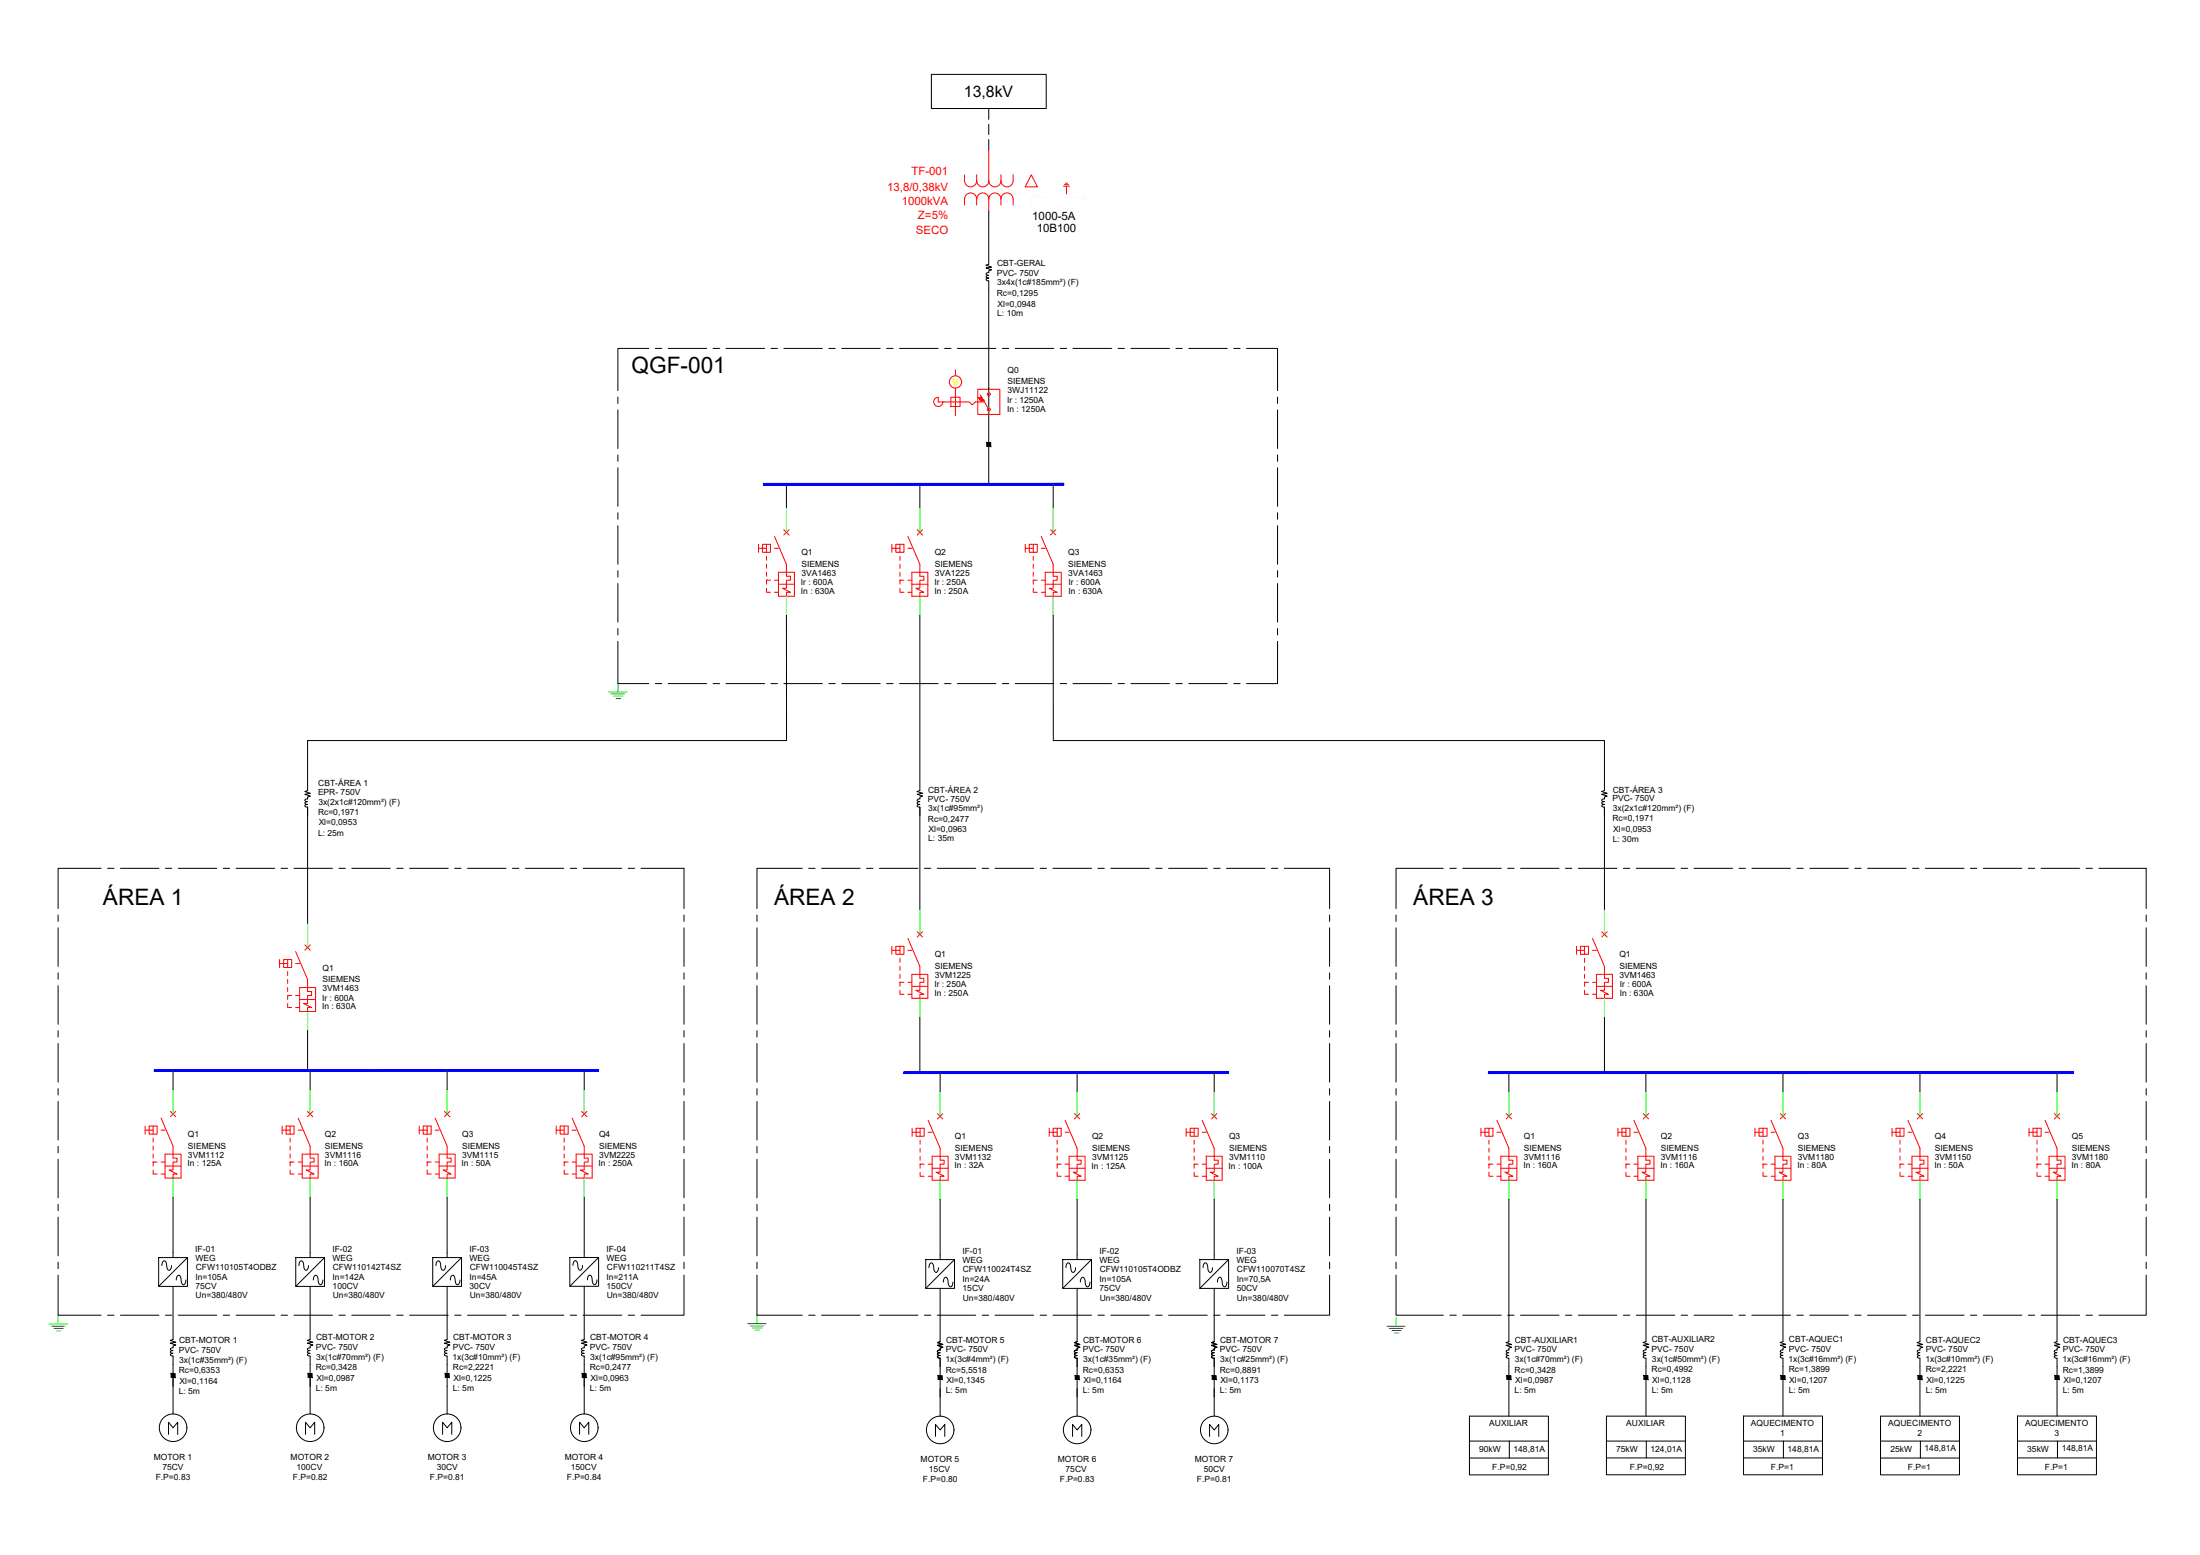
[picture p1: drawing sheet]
<svg xmlns="http://www.w3.org/2000/svg" width="841mm" height="594mm" viewBox="0 0 841 594" stroke-linecap="round" stroke-linejoin="round" font-family="sans-serif">
<!-- layer: Sinal TC 5A -->
<path d="M406.5 71.1h2.3M406.9 70.5h1.6M407.3 70h.8M407.7 71.1v3.5" fill="none" stroke="#f00" stroke-width=".38"/>
<path d="M391.9 73.7l2.3 1.8 2.4-1.8M403 74.3v2.3M403.1 76.6a1.16 1.16 0 0 0 1.1 1.2 1.16 1.16 0 0 0 1.2-1.2M405.4 74.3v2.3M407.7 74.3v2.3a1.16 1.16 0 0 1-1.2 1.2 1.16 1.16 0 0 1-1.1-1.2M413.7 74.3v2.3M413.7 75.5h-19.5v2.9M414.3 74.7v1.6M414.9 75v.9" fill="none" stroke="#fafafa" stroke-width=".38"/>
<path d="M378 41.5v4.1M378 47.5v3.9M378 53.3v4.2" fill="none" stroke="#000" stroke-width=".38"/>
<path d="M378 57.5v11.6M368.7 66.8a4.7 4.7 0 0 0 .6 3.7 2.31 2.31 0 0 0 2.5 .8 2.31 2.31 0 0 0 1.6-2.2M373.4 66.8v2.3M373.4 69.1a2.31 2.31 0 0 0 2.3 2.3 2.31 2.31 0 0 0 2.3-2.3M378 69.1a2.31 2.31 0 0 0 2.3 2.3 2.31 2.31 0 0 0 2.3-2.3M382.6 66.8v2.3M387.3 66.8a4.5 4.5 0 0 1-.5 3.7 2.31 2.31 0 0 1-2.6 .8 2.31 2.31 0 0 1-1.5-2.2M394.2 66.8l2.4 4.6h-4.7z" fill="none" stroke="#f00" stroke-width=".38"/>
<path d="M368.7 76v2.4M368.8 76a2.31 2.31 0 0 1 2.3-2.3 2.31 2.31 0 0 1 2.3 2.3 2.33 2.33 0 0 1 2.3-2.3 2.33 2.33 0 0 1 2.3 2.3 2.31 2.31 0 0 1 2.3-2.3 2.31 2.31 0 0 1 2.3 2.3 2.33 2.33 0 0 1 2.4-2.3 2.33 2.33 0 0 1 2.3 2.3M373.4 76v2.4M378 76v4.7M382.6 76v2.4M387.3 76v2.4" fill="none" stroke="#f00" stroke-width=".38"/>
<!-- layer: 0 -->
<g fill="none" stroke="#000" stroke-width=".38">
<path d="M356.1 28.4h43.9v13.1h-43.9zM378 80.7v20.3l-1.1 .3 2.1 .7-2.1 .4 2.1 .7-1 .3v.8l-1 .3 .1 .4 .7 .3M378 105.2l-1.1 .5 1.1 .5-1.1 .6 1.1 .5v77.8M248.1 133.1h-11.9v16.1M250.5 133.1h2.5M255.4 133.1h14.8M272.6 133.1h2.5M277.5 133.1h14.8M294.8 133.1h2.4M299.7 133.1h14.7M316.9 133.1h2.4M321.8 133.1h14.7"/>
<path d="M338.9 133.1h2.5M343.9 133.1h14.7M361.1 133.1h2.4M366 133.1h14.7M383.2 133.1h2.4M388.1 133.1h14.7M405.3 133.1h2.4M410.2 133.1h14.8M427.4 133.1h2.5M432.3 133.1h14.8M449.5 133.1h2.5M454.4 133.1h14.8"/>
<path d="M471.6 133.1h2.5M476.5 133.1h11.9v16.1M236.2 151.7v2.4M236.2 156.6v14.7M488.4 151.7v2.4M488.4 156.6v14.7M236.2 173.8v2.4M236.2 178.7v14.7M377.3 169.1h1.4v1.5h-1.4zM488.4 173.8v2.4M488.4 178.7v14.7M236.2 195.9v2.5"/>
<path d="M300.6 185.1v9M351.6 185.1v9M402.6 185.1v9M488.4 195.9v2.5M236.2 200.8v14.8M236.2 218v2.5M488.4 200.8v14.8M488.4 218v2.5M236.2 222.9v14.8M300.6 235.1l.1 47.8h-183.1v19.1l-1.1 .4 2.1 .7-2.1 .4 2.1 .6-1 .4v.7l-1 .3 .1 .5 .7 .3M351.6 235.1v66.9l-1 .4 2.1 .7-2.1 .4 2.1 .6-1.1 .4v.7l-.9 .3v.5l.7 .3M402.6 235.1l.1 47.8h210.7v19.1l-1.1 .4 2.1 .7-2.1 .4 2.1 .6-1 .4v.7l-1 .3v.5l.8 .3"/>
<path d="M488.4 222.9v14.8M236.2 245v16.2h11.9M236.2 240.1v2.5M488.4 245v16.2h-11.9M488.4 240.1v2.5M250.5 261.2h2.5M255.4 261.2h14.8M272.6 261.2h2.5M277.5 261.2h14.8M294.8 261.2h2.4M299.7 261.2h14.7M316.9 261.2h2.4"/>
<path d="M321.8 261.2h14.7M338.9 261.2h2.5M343.9 261.2h14.7M361.1 261.2h2.4M366 261.2h14.7M383.2 261.2h2.4M388.1 261.2h14.7M405.3 261.2h2.4M410.2 261.2h14.8M427.4 261.2h2.5M432.3 261.2h14.8M449.5 261.2h2.5"/>
<path d="M454.4 261.2h14.8M471.6 261.2h2.5M117.6 306.3l-.9 .2-.2 .3 .5 .4 .6 .1-.9 .2-.2 .4 .5 .4 .6 .1v44.3M351.6 306.3l-.8 .2-.2 .3 .4 .4 .6 .1-.8 .2-.2 .4 .4 .4 .6 .1v39.3M613.4 306.3l-.9 .2-.2 .3 1.1 .5-.9 .2-.2 .4 1.1 .5v39.3M38.7 331.7h-16.5v15.4M41.1 331.7h2.5M46 331.7h14.8M63.2 331.7h2.5M68.1 331.7h14.8M85.3 331.7h2.5M90.2 331.7h14.8"/>
<path d="M107.5 331.7h2.4M112.4 331.7h14.7M129.6 331.7h2.4M134.5 331.7h14.7M151.7 331.7h2.4M156.6 331.7h14.8M173.8 331.7h2.5M178.7 331.7h14.7M195.9 331.7h2.5M200.8 331.7h14.7M218 331.7h2.5M222.9 331.7h14.8"/>
<path d="M240.1 331.7h2.5M245.1 331.7h16.4v15.4M306.7 331.7h-17.3v15.4M309.1 331.7h2.5M314.1 331.7h14.7M331.2 331.7h2.5M336.2 331.7h14.7M353.4 331.7h2.4M358.3 331.7h14.7M375.5 331.7h2.4M380.4 331.7h14.7M397.6 331.7h2.5"/>
<path d="M402.5 331.7h14.8M419.7 331.7h2.5M424.6 331.7h14.8M441.8 331.7h2.5M446.7 331.7h14.8M464 331.7h2.4M468.9 331.7h14.7M486.1 331.7h2.4M491 331.7h17.3v15.4M551.8 331.7h-18.1v15.4M554.3 331.7h2.4M559.2 331.7h14.7"/>
<path d="M576.4 331.7h2.4M581.3 331.7h14.7M598.5 331.7h2.4M603.4 331.7h14.7M620.6 331.7h2.4M625.5 331.7h14.7M642.7 331.7h2.4M647.6 331.7h14.7M664.8 331.7h2.4M669.7 331.7h14.8M686.9 331.7h2.5M691.8 331.7h14.8"/>
<path d="M709 331.7h2.5M713.9 331.7h14.8M731.1 331.7h2.5M736 331.7h14.8M753.3 331.7h2.4M758.2 331.7h14.7M775.4 331.7h2.4M780.3 331.7h14.7M797.5 331.7h2.4M802.4 331.7h18v15.4M22.2 349.6v2.4M22.2 354.5v14.7"/>
<path d="M261.5 349.6v2.4M261.5 354.5v14.7M289.4 349.6v2.4M289.4 354.5v14.7M508.3 349.6v2.4M508.3 354.5v14.7M533.7 349.6v2.4M533.7 354.5v14.7M820.4 349.6v2.4M820.4 354.5v14.7M22.2 371.7v2.4M22.2 376.6v14.7"/>
<path d="M261.5 371.7v2.4M261.5 376.6v14.7M289.4 371.7v2.4M289.4 376.6v14.7M508.3 371.7v2.4M508.3 376.6v14.7M533.7 371.7v2.4M533.7 376.6v14.7M820.4 371.7v2.4M820.4 376.6v14.7M22.2 393.8v2.4M22.2 398.7v14.7"/>
<path d="M117.6 393.7v15.3M261.5 393.8v2.4M261.5 398.7v14.7M289.4 393.8v2.4M289.4 398.7v14.7M351.6 388.7v21.1M508.3 393.8v2.4M508.3 398.7v14.7M533.7 393.8v2.4M533.7 398.7v14.7M613.4 388.7v21.1M820.4 393.8v2.4"/>
<path d="M820.4 398.7v14.7M22.2 415.9v2.5M66.2 409v7.3M118.6 409v7.3M170.9 409v7.3M223.3 409v7.3M261.5 415.9v2.5M289.4 415.9v2.5M359.4 409.8v7.4M411.8 409.8v7.4M464.2 409.8v7.4M508.3 415.9v2.5"/>
<path d="M533.7 415.9v2.5M576.8 409.8v7.4M629.2 409.8v7.4M681.6 409.8v7.4M734 409.8v7.4M786.4 409.8v7.4M820.4 415.9v2.5M22.2 420.8v14.7M22.2 438v2.5M261.5 420.8v14.7M261.5 438v2.5M289.4 420.8v14.7"/>
<path d="M289.4 438v2.5M508.3 420.8v14.7M508.3 438v2.5M533.7 420.8v14.7M533.7 438v2.5M820.4 420.8v14.7M820.4 438v2.5M22.2 442.9v14.7M66.2 457.4v23.1M118.6 457.4v23.1M170.9 457.4v23.1M223.3 457.4v23"/>
<path d="M261.5 442.9v14.7M289.4 442.9v14.7M359.4 458.2v23M411.8 458.2v23M464.2 458.2v23M508.3 442.9v14.7M533.7 442.9v14.7M576.8 458.2v54.4l-1 .3 2.1 .7-2.1 .4 2.1 .7-1.1 .3v.8l-1 .3 .1 .4 .8 .3M629.2 458.2v54.3l-1 .4 2.1 .7-2.1 .3 2.1 .8-1.1 .3v.7l-1 .4 .1 .4 .7 .3M681.6 458.1v54.4l-1.1 .4 2.2 .7-2.2 .3 2.2 .8-1.1 .3v.7l-1 .3 .1 .5 .7 .2M734 458.2v54.4l-1.1 .3 2.1 .7-2.1 .4 2.1 .7-1 .3v.8l-1 .3 .1 .4 .7 .3M786.4 458.2v54.4l-1.1 .3 2.1 .7-2.1 .4 2.1 .7-1 .3v.8l-1 .3v.4l.8 .3"/>
<path d="M820.4 442.9v14.7M22.2 460.1v2.4M22.2 465v14.8M261.5 460.1v2.4M261.5 465v14.8M289.4 460.1v2.4M289.4 465v14.8M508.3 460.1v2.4M508.3 465v14.8M533.7 460.1v2.4M533.7 465v14.8M820.4 460.1v2.4"/>
<path d="M820.4 465v14.8M22.2 487.1v15.4h16.5M22.2 482.2v2.5M60.6 480.5h11.1v11h-11.1zM61.9 483.5l.1-1.1a.77 .77 0 0 1 1.1-.6l.4 .6 .6 2.6a.62 .62 0 0 0 .5 .3 .62 .62 0 0 0 .6-.3l.4-1.5M66.2 491.5v20.2l-1.1 .4 2.1 .7-2.1 .3 2.1 .8-1 .3v.7l-1.1 .5 .1 .3 .8 .3M67.4 489l.4-1.5a.62 .62 0 0 1 .5-.3 .62 .62 0 0 1 .6 .3l.3 1a2.2 2.2 0 0 0 .9 2.4l.8-.8 .2-1.1M71.7 480.5l-11.1 11M113.1 480.5h11v11h-11zM114.3 483.5l.2-1.1a.74 .74 0 0 1 1-.6 3.2 3.2 0 0 1 .8 2.8l.4 .6h.6l.5-.6 .1-1.1M118.6 491.5v20.2l-1.1 .4 2.1 .7-2.1 .3 2.1 .8-1 .3v.7l-1.1 .5 .3 .4 .5 .2M119.8 489l.4-1.5 .8-.2a3.4 3.4 0 0 1 .8 2.8l.4 .6h.6l.5-.6 .1-1.1"/>
<path d="M124.1 480.5l-11 11M165.4 480.5h11v11h-11zM166.7 483.5l.3-1.5 .8-.2a2.46 2.46 0 0 1 .7 2.3l.4 .9a.62 .62 0 0 0 .5 .3 .62 .62 0 0 0 .6-.3l.3-1.5M170.9 491.5v20.2l-1 .4 2.1 .7-2.1 .3 2.1 .8-1.1 .3v.7l-1 .5 .1 .3 .8 .3M172.2 489l.3-1.5a.62 .62 0 0 1 .6-.3 .62 .62 0 0 1 .5 .3l.5 2.1a.93 .93 0 0 0 .8 1.3 .93 .93 0 0 0 .9-1.3v-.6M176.4 480.5l-11 11M217.8 480.4h11v11h-11zM219 483.5l.4-1.5a.62 .62 0 0 1 .5-.4 .62 .62 0 0 1 .6 .4l.3 .9a2.08 2.08 0 0 0 1 2.4l.7-.7 .2-1.1M223.3 491.4v20.3M224.6 489l.3-1.5 .8-.3a3.4 3.4 0 0 1 .9 2.9l.4 .6h.6l.4-.6 .2-1.1M228.8 480.4l-11 11M261.5 487.1v15.4h-16.4"/>
<path d="M261.5 482.2v2.5M289.4 487.1v15.4h17.3M289.4 482.2v2.5M353.9 481.2h11v11h-11zM355.1 484.3l.4-1.5 .8-.3a3.4 3.4 0 0 1 .8 2.9l.5 .6h.5l.5-.6 .2-1.1M359.4 492.2v20.4l-1.1 .3 2.2 .7-2.2 .4 2.2 .7-1.1 .3v.8l-1 .3 .1 .4 .7 .3M360.6 489.8l.1-.6a.93 .93 0 0 1 .8-1.3 .93 .93 0 0 1 .9 1.3 2.13 2.13 0 0 0 1 2.4l.5-.3 .4-1.5M364.9 481.2l-11 11M406.3 481.2h11v11h-11zM407.5 484.3l.4-1.5 .8-.3 .4 .7 .6 2.6a.62 .62 0 0 0 .5 .3 .62 .62 0 0 0 .6-.3l.4-1.5M411.8 492.2v20.4l-1.1 .3 2.1 .7-2.1 .4 2.1 .7-1 .3v.8l-1 .3v.4l.8 .3M413 489.8l.2-1.1 .4-.7h.6l.6 1.2a2.2 2.2 0 0 0 .9 2.4l.6-.3 .4-1.5"/>
<path d="M417.3 481.2l-11 11M458.7 481.2h11v11h-11zM459.9 484.3l.3-1.5a.62 .62 0 0 1 .6-.4 .62 .62 0 0 1 .5 .4l.4 .9a2.13 2.13 0 0 0 .9 2.4l.8-.7 .1-1.1M464.2 492.2v20.4l-1.1 .3 2.1 .7-2.1 .4 2.1 .7-1 .3v.8l-1 .3v.4l.8 .3M465.4 489.8v-.6a.93 .93 0 0 1 .9-1.3 .93 .93 0 0 1 .9 1.3 2.13 2.13 0 0 0 1 2.4l.7-.7 .1-1.1M469.7 481.2l-11 11M508.3 487.1v15.4h-17.3M508.3 482.2v2.5M533.7 487.1v15.4h18.1M533.7 482.2v2.5M820.4 487.1v15.4h-18M820.4 482.2v2.5"/>
<path d="M41.1 502.5h2.5M46 502.5h14.8M63.2 502.5h2.5M66.2 516l-.9 .2-.2 .3 1.1 .5-.9 .2-.2 .4 1.1 .5v22.1M68.1 502.5h14.8M85.3 502.5h2.5M90.2 502.5h14.8M107.5 502.5h2.4M112.4 502.5h14.7M118.6 516l-.7 .1-.4 .4 .4 .4 .7 .1-.7 .1-.4 .5 .4 .4 .7 .1v22.1M129.6 502.5h2.4M134.5 502.5h14.7"/>
<path d="M151.7 502.5h2.4M156.6 502.5h14.8M170.9 516l-.8 .2-.2 .3 1 .5-.8 .2-.2 .4 1 .5v22.1M173.8 502.5h2.5M178.7 502.5h14.7M195.9 502.5h2.5M200.8 502.5h14.7M218 502.5h2.5M222.9 502.5h14.8M223.3 511.7l-1 .4 2.1 .7-2.1 .3 2.1 .8-1.1 .3v.7l-1 .4 .1 .4 .7 .3M223.3 516l-.9 .2-.1 .3 .4 .4 .6 .1-.9 .2-.1 .4 .4 .4 .6 .1v22.1M240.1 502.5h2.5"/>
<path d="M309.1 502.5h2.5M314.1 502.5h14.7M331.2 502.5h2.5M336.2 502.5h14.7M353.4 502.5h2.4M358.3 502.5h14.7M359.4 516.8l-.6 .1-.5 .4 1.1 .6-.6 .1-.5 .4 .5 .4 .6 .1v22.1M375.5 502.5h2.4M380.4 502.5h14.7M397.6 502.5h2.5M402.5 502.5h14.8M411.8 516.8l-1.1 .5 1.1 .6-1.1 .5 1.1 .5v22.1"/>
<path d="M419.7 502.5h2.5M424.6 502.5h14.8M441.8 502.5h2.5M446.7 502.5h14.8M464 502.5h2.4M464.2 516.8l-.7 .1-.4 .4 1.1 .6-.7 .1-.4 .4 .4 .4 .7 .1v22.1M468.9 502.5h14.7M486.1 502.5h2.4M554.3 502.5h2.4M559.2 502.5h14.7M576.4 502.5h2.4M576.8 516.8l-.6 .1-.4 .4 1 .6-.6 .1-.4 .4 .4 .4 .6 .1v22.1"/>
<path d="M581.3 502.5h14.7M598.5 502.5h2.4M603.4 502.5h14.7M620.6 502.5h2.4M625.5 502.5h14.7M629.2 516.8l-.9 .2-.1 .3 .4 .5h.6l-.9 .2-.1 .4 .4 .4 .6 .1v22.1M642.7 502.5h2.4M647.6 502.5h14.7M664.8 502.5h2.4M669.7 502.5h14.8M681.6 516.8l-.6 .1-.5 .4 1.1 .5-.6 .1-.5 .4 1.1 .6v22.1M686.9 502.5h2.5"/>
<path d="M691.8 502.5h14.8M709 502.5h2.5M713.9 502.5h14.8M731.1 502.5h2.5M734 516.8l-1.1 .5 1.1 .6-1.1 .5 1.1 .5v22.1M736 502.5h14.8M753.3 502.5h2.4M758.2 502.5h14.7M775.4 502.5h2.4M780.3 502.5h14.7M786.4 516.8l-.7 .1-.4 .4 1.1 .6-.7 .1-.4 .4 .4 .4 .7 .1v22.1M797.5 502.5h2.4"/>
<path d="M65.5 524.8h1.4v1.4h-1.4zM117.8 524.8h1.4v1.4h-1.4zM170.3 524.8h1.3v1.4h-1.3zM222.6 524.8h1.4v1.4h-1.4zM358.7 525.6h1.4v1.4h-1.4zM411.1 525.6h1.4v1.4h-1.4zM463.5 525.6h1.3v1.4h-1.3zM576.1 525.6h1.4v1.4h-1.4zM628.5 525.6h1.4v1.4h-1.4zM680.9 525.6h1.4v1.4h-1.4zM733.3 525.6h1.4v1.4h-1.4zM785.7 525.6h1.4v1.4h-1.4z"/>
<path d="M64.4 548v-4.6l1.8 2.1 1.7-2.1v4.6M116.8 548v-4.6l1.8 2.1 1.7-2.1v4.6M169.2 548v-4.6l1.7 2.1 1.8-2.1v4.6M221.6 548v-4.6l1.7 2.1 1.8-2.1v4.6M357.6 548.8v-4.6l1.8 2.1 1.8-2.1v4.6M410 548.8v-4.6l1.8 2.1 1.7-2.1v4.6M462.4 548.8v-4.6l1.8 2.1 1.7-2.1v4.6M561.7 541h30.2v22.5h-30.2zM561.7 550.6h30.2M561.7 557h30.2M577 550.6v6.4M614.1 541h30.2v22.4h-30.2z"/>
<path d="M614.1 550.6h30.2M614.1 557h30.2M629.4 550.6v6.4M666.5 541h30.2v22.4h-30.2zM666.5 550.6h30.2M666.5 557h30.2M681.8 550.6v6.4M718.9 541h30.2v22.5h-30.2zM718.9 550.6h30.2M718.9 557h30.2M734.1 550.6v6.4M771.3 541h30.1v22.4h-30.1z"/>
<path d="M771.3 550.6h30.1M771.3 557h30.1M786.5 550.6v6.4"/>
<circle cx="66.2" cy="545.5" r="5.3"/>
<circle cx="118.6" cy="545.5" r="5.3"/>
<circle cx="170.9" cy="545.5" r="5.3"/>
<circle cx="223.4" cy="545.5" r="5.3"/>
<circle cx="359.4" cy="546.3" r="5.3"/>
<circle cx="411.8" cy="546.3" r="5.3"/>
<circle cx="464.2" cy="546.3" r="5.3"/>
</g>
<g fill="#000" stroke="#000" stroke-width=".38">
<path d="M377.3 169.1l1.4 1.5v-1.5zM377.3 169.1l1.4 1.5h-1.4z"/>
<path d="M65.5 524.8l1.4 1.4v-1.4zM65.5 524.8l1.4 1.4h-1.4z"/>
<path d="M117.8 524.8l1.4 1.4v-1.4zM117.8 524.8l1.4 1.4h-1.4z"/>
<path d="M170.3 524.8l1.3 1.4v-1.4zM170.3 524.8l1.3 1.4h-1.3z"/>
<path d="M222.6 524.8l1.4 1.4v-1.4zM222.6 524.8l1.4 1.4h-1.4z"/>
<path d="M358.7 525.6l1.4 1.4v-1.4zM358.7 525.6l1.4 1.4h-1.4z"/>
<path d="M411.1 525.6l1.4 1.4v-1.4zM411.1 525.6l1.4 1.4h-1.4z"/>
<path d="M463.5 525.6l1.3 1.4v-1.4zM463.5 525.6l1.3 1.4h-1.3z"/>
<path d="M576.1 525.6l1.4 1.4v-1.4zM576.1 525.6l1.4 1.4h-1.4z"/>
<path d="M628.5 525.6l1.4 1.4v-1.4zM628.5 525.6l1.4 1.4h-1.4z"/>
<path d="M680.9 525.6l1.4 1.4v-1.4zM680.9 525.6l1.4 1.4h-1.4z"/>
<path d="M733.3 525.6l1.4 1.4v-1.4zM733.3 525.6l1.4 1.4h-1.4z"/>
<path d="M785.7 525.6l1.4 1.4v-1.4zM785.7 525.6l1.4 1.4h-1.4z"/>
</g>
<g fill="none" stroke="#f00" stroke-width=".38">
<path d="M357.5 152.3l1.2-.5v1.8h1.8a1.76 1.76 0 0 1-2.5 1.6 1.76 1.76 0 0 1-.5-2.9zM360.5 153.6h10l1.2 1.1 1.2-1.1h3.4M363.5 151.8h3.5v3.5h-3.5zM365.2 141.3v2.3M365.2 148.3v10.5M373.8 148.7h8.4v9.6h-8.4zM374.8 150.9l2.9 5.1M290 209.5h3M290 208v3M291.5 208h3v3h-3zM293 208v3M293 212.5v1.6"/>
<path d="M293 215.6v1.5M293 218.6v1.5M296.1 204.9l4.5 10.7v4.5h1.6v1.6h-1.6v3.1h-1.5l3.1 1.5h-1.6v1.5M296.1 209.5h1.5M297.6 218.6h6.1v9.2h-6.1zM299.6 202.4l2.1 2M301.7 202.4l-2.1 2M340.9 209.5h3.1M340.9 208v3M342.5 208h3.1v3h-3.1zM344 208v3M344 212.5v1.6"/>
<path d="M344 215.6v1.5M344 218.6v1.5M347.1 204.9l4.5 10.7v4.5h1.6v1.6h-1.6v3.1h-1.5l3.1 1.5h-1.6v1.5M347.1 209.5h1.5M348.6 218.6h6.1v9.2h-6.1zM350.6 202.4l2.1 2M352.7 202.4l-2.1 2M392 209.5h3M392 208v3M393.5 208h3v3h-3zM395 208v3M395 212.5v1.6"/>
<path d="M395 215.6v1.5M395 218.6v1.5M398 204.9l4.6 10.7v4.5h1.5v1.6h-1.5v3.1h-1.5l3 1.5h-1.5v1.5M398 209.5h1.6M399.6 218.6h6.1v9.2h-6.1zM401.6 202.4l2 2M403.6 202.4l-2 2M293 224.8v1.5h1.5M293 221.7h.1M293 221.7v1.5M293 221.7h1.5M296.1 226.3h1.5"/>
<path d="M296.1 221.7h1.5M297.6 223.2h6.1M344 224.8v1.5h1.6M344 221.7h.1M344 221.7h1.6M344 221.7v1.5M347.1 226.3h1.5M347.1 221.7h1.5M348.6 223.2h6.1M395 224.8v1.5h1.5M395 221.7h.1M395 221.7h1.5"/>
<path d="M395 221.7v1.5M398 226.3h1.6M398 221.7h1.6M399.6 223.2h6.1M347.1 358.5l4.5 10.7v4.6h1.6v1.5h-1.6v3h-1.5l3.1 1.6h-1.6v1.5M350.6 356l2.1 2M352.7 356l-2.1 2M608.8 358.5l4.6 10.7v4.6h1.5v1.5h-1.5v3h-1.6l3.1 1.6h-1.5v1.5M612.3 356l2.1 2M614.4 356l-2.1 2M106.9 368.1h3.1M106.9 366.6v3"/>
<path d="M108.4 366.6h3.1v3h-3.1zM110 366.6v3M110 371.2v1.5M110 374.2v1.5M110 377.3v1.5M113 363.5l4.6 10.7v4.6h1.5v1.5h-1.5v3.1h-1.5l3 1.5h-1.5v1.5M113 368.1h1.5M114.5 377.3h6.1v9.1h-6.1zM116.6 361l2 2M118.6 361l-2 2M340.9 361.5v3.1M340.9 363.1h3.1"/>
<path d="M342.5 361.5h3.1v3.1h-3.1zM344 378.3v1.6h1.6M344 375.3h.1M344 361.5v3.1M344 366.1v1.6M344 369.2v1.5M344 372.3v1.5M344 375.3v1.5M344 375.3h1.6M347.1 379.9h1.5M347.1 375.3h1.5M347.1 363.1h1.5"/>
<path d="M348.6 372.3h6.1v9.1h-6.1zM348.6 376.8h6.1M602.7 363.1h3M602.7 361.5v3.1M604.2 361.5h3.1v3.1h-3.1zM605.7 378.3v1.6h1.6M605.7 375.3h.1M605.7 375.3h1.6M605.7 361.5v3.1M605.7 366.1v1.6M605.7 369.2v1.5M605.7 372.3v1.5"/>
<path d="M605.7 375.3v1.5M608.8 379.9h1.5M608.8 375.3h1.5M608.8 363.1h1.5M610.3 372.3h6.1v9.1h-6.1zM610.3 376.8h6.1M110 383.4v1.5h1.5M110 380.3h.1M110 380.3v1.6M110 380.3h1.5M113 384.9h1.5M113 380.3h1.5"/>
<path d="M114.5 381.9h6.1M55.5 431.8h3M55.5 430.2v3.1M57 430.2h3.1v3.1h-3.1zM58.5 430.2v3.1M58.5 434.8v1.5M58.5 437.9v1.5M61.6 427.2l4.6 10.7v4.5h1.5v1.6h-1.5v3h-1.6l3.1 1.5h-1.5v1.6M61.6 431.8h1.5M65.1 424.6l2.1 2M67.2 424.6l-2.1 2M107.9 431.8h3"/>
<path d="M107.9 430.2v3.1M109.4 430.2h3v3.1h-3zM110.9 430.2v3.1M110.9 434.8v1.5M110.9 437.9v1.5M114 427.2l4.6 10.7v4.5h1.5v1.6h-1.5v3h-1.6l3.1 1.5h-1.5v1.6M114 431.8h1.5M117.5 424.6l2.1 2M119.6 424.6l-2.1 2M160.3 431.8h3M160.3 430.2v3.1M161.8 430.2h3v3.1h-3z"/>
<path d="M163.3 430.2v3.1M163.3 434.8v1.5M163.3 437.9v1.5M166.4 427.2l4.5 10.7v4.5h1.6v1.6h-1.6v3h-1.5l3.1 1.5h-1.6v1.6M166.4 431.8h1.5M169.9 424.6l2 2M171.9 424.6l-2 2M212.6 431.8h3.1M212.6 430.2v3.1M214.2 430.2h3v3.1h-3zM215.7 430.2v3.1M215.7 434.8v1.5"/>
<path d="M215.7 437.9v1.5M218.7 427.2l4.6 10.7v4.5h1.6v1.6h-1.6v3h-1.5l3.1 1.5h-1.6v1.6M218.7 431.8h1.5M222.3 424.6l2.1 2M224.4 424.6l-2.1 2M348.7 431.1v3M348.7 432.6h3M350.2 431.1h3.1v3h-3.1zM351.7 431.1v3M351.7 435.6v1.5M351.7 438.7v1.5M354.8 428l4.6 10.7v4.5h1.5v1.6h-1.5v3.1h-1.5l3 1.5h-1.5v1.5"/>
<path d="M354.8 432.6h1.5M358.4 425.5l2 2M360.4 425.5l-2 2M401.1 432.6h3M401.1 431.1v3M402.6 431.1h3.1v3h-3.1zM404.1 431.1v3M404.1 435.6v1.5M404.1 438.7v1.5M407.2 428l4.6 10.7v4.5h1.5v1.6h-1.5v3.1h-1.6l3.1 1.5h-1.5v1.5M407.2 432.6h1.5M410.7 425.5l2.1 2"/>
<path d="M412.8 425.5l-2.1 2M453.5 432.6h3M453.5 431.1v3M455 431.1h3v3h-3zM456.5 431.1v3M456.5 435.6v1.5M456.5 438.7v1.5M459.6 428l4.6 10.7v4.5h1.5v1.6h-1.5v3.1h-1.6l3.1 1.5h-1.5v1.5M459.6 432.6h1.5M463.2 425.5l2 2M465.2 425.5l-2 2M566.2 432.6h3"/>
<path d="M566.2 431.1v3M567.7 431.1h3v3h-3zM569.2 431.1v3M569.2 435.6v1.5M569.2 438.7v1.5M572.2 428l4.6 10.7v4.5h1.5v1.6h-1.5v3.1h-1.5l3 1.5h-1.5v1.5M572.2 432.6h1.6M575.8 425.5l2 2M577.8 425.5l-2 2M618.5 432.6h3.1M618.5 431.1v3M620 431.1h3.1v3h-3.1z"/>
<path d="M621.6 431.1v3M621.6 435.6v1.5M621.6 438.7v1.5M624.6 428l4.6 10.7v4.5h1.6v1.6h-1.6v3.1h-1.5l3.1 1.5h-1.6v1.5M624.6 432.6h1.5M628.2 425.5l2 2M630.2 425.5l-2 2M670.9 432.6h3.1M670.9 431.1v3M672.5 431.1h3v3h-3zM674 431.1v3M674 435.6v1.5"/>
<path d="M674 438.7v1.5M677 428l4.6 10.7v4.5h1.5v1.6h-1.5v3.1h-1.5l3 1.5h-1.5v1.5M677 432.6h1.5M680.6 425.5l2 2M682.6 425.5l-2 2M723.3 432.6h3M723.3 431.1v3M724.8 431.1h3.1v3h-3.1zM726.3 431.1v3M726.3 435.6v1.5M726.3 438.7v1.5M729.4 428l4.6 10.7v4.5h1.5v1.6h-1.5v3.1h-1.6l3.1 1.5h-1.5v1.5"/>
<path d="M729.4 432.6h1.5M732.9 425.5l2.1 2M735 425.5l-2.1 2M775.7 432.6h3M775.7 431.1v3M777.2 431.1h3.1v3h-3.1zM778.7 431.1v3M778.7 435.6v1.5M778.7 438.7v1.5M781.8 428l4.6 10.7v4.5h1.5v1.6h-1.5v3.1h-1.6l3.1 1.5h-1.5v1.5M781.8 432.6h1.5M785.4 425.5l2 2"/>
<path d="M787.4 425.5l-2 2M58.5 447v1.5h1.6M58.5 444h.1M58.5 440.9v1.5M58.5 444v1.5M58.5 444h1.6M61.6 448.5h1.5M61.6 444h1.5M63.1 440.9h6.1v9.2h-6.1zM63.1 445.5h6.1M110.9 447v1.5h1.5M110.9 444h.1"/>
<path d="M110.9 444h1.5M110.9 440.9v1.5M110.9 444v1.5M114 448.5h1.5M114 444h1.5M115.5 440.9h6.1v9.2h-6.1zM115.5 445.5h6.1M163.3 447v1.5h1.5M163.3 444h.1M163.3 444h1.5M163.3 440.9v1.5M163.3 444v1.5"/>
<path d="M166.4 448.5h1.5M166.4 444h1.5M167.9 440.9h6.1v9.2h-6.1zM167.9 445.5h6.1M215.7 447v1.5h1.5M215.7 444h.1M215.7 444h1.5M215.7 440.9v1.5M215.7 444v1.5M218.7 448.5h1.5M218.7 444h1.5M220.2 440.9h6.2v9.2h-6.2z"/>
<path d="M220.2 445.5h6.2M351.7 447.9v1.5h1.6M351.7 444.8h.1M351.7 441.7v1.5M351.7 444.8v1.5M351.7 444.8h1.6M354.8 449.4h1.5M354.8 444.8h1.5M356.3 441.7h6.1v9.2h-6.1zM356.3 446.3h6.1M404.1 447.9v1.5h1.6M404.1 444.8h.1"/>
<path d="M404.1 444.8h1.6M404.1 441.7v1.5M404.1 444.8v1.5M407.2 449.4h1.5M407.2 444.8h1.5M408.7 441.7h6.1v9.2h-6.1zM408.7 446.3h6.1M456.5 447.9v1.5h1.5M456.5 444.8h.1M456.5 444.8h1.5M456.5 441.7v1.5M456.5 444.8v1.5"/>
<path d="M459.6 449.4h1.5M459.6 444.8h1.5M461.1 441.7h6.1v9.2h-6.1zM461.1 446.3h6.1M569.2 447.9v1.5h1.5M569.2 444.8h.1M569.2 444.8h1.5M569.2 441.7v1.5M569.2 444.8v1.5M572.2 449.4h1.6M572.2 444.8h1.6M573.8 441.7h6.1v9.2h-6.1z"/>
<path d="M573.8 446.3h6.1M621.6 447.9v1.5h1.5M621.6 444.8h.1M621.6 444.8h1.5M621.6 441.7v1.5M621.6 444.8v1.5M624.6 449.4h1.5M624.6 444.8h1.5M626.1 441.7h6.2v9.2h-6.2zM626.1 446.3h6.2M674 447.9v1.5h1.5M674 444.8h.1"/>
<path d="M674 444.8h1.5M674 441.7v1.5M674 444.8v1.5M677 449.4h1.5M677 444.8h1.5M678.5 441.7h6.1v9.2h-6.1zM678.5 446.3h6.1M726.3 447.9v1.5h1.6M726.3 444.8h.1M726.3 444.8h1.6M726.3 441.7v1.5M726.3 444.8v1.5"/>
<path d="M729.4 449.4h1.5M729.4 444.8h1.5M730.9 441.7h6.1v9.2h-6.1zM730.9 446.3h6.1M778.7 447.9v1.5h1.6M778.7 444.8h.1M778.7 444.8h1.6M778.7 441.7v1.5M778.7 444.8v1.5M781.8 449.4h1.5M781.8 444.8h1.5M783.3 441.7h6.1v9.2h-6.1z"/>
<path d="M783.3 446.3h6.1"/>
<circle cx="365.3" cy="145.9" r="2.35"/>
<circle cx="378" cy="156.5" r=".57"/>
<circle cx="378" cy="150.6" r=".57"/>
</g>
<g fill="#f00" stroke="#f00" stroke-width=".38">
<path d="M374.3 152.1l.8-.5 .4 .5z"/>
<path d="M374.3 152.1h1.2l.4 .8z"/>
<path d="M374.3 152.1l.4 .8h1.2zM374.7 152.9h1.2l-.8 .5z"/>
</g>
<!-- layer: FORMATO -->
<path d="M364.5 147.1v-2.3l.7 2.3 .8-2.3v2.3" fill="none" stroke="#ff0" stroke-width=".38"/>
<!-- layer: 0 -->
<g fill="#00f" stroke="#00f" stroke-width=".38">
<path d="M291.9 184.7v.7l114.8-.7zM291.9 185.4l114.8-.7v.7z"/>
<path d="M345.5 409.4v.7l124-.7zM345.5 410.1l124-.7v.7z"/>
<path d="M59 408.6v.7l169.8-.7zM59 409.3l169.8-.7v.7z"/>
<path d="M569 409.4v.7l223.6-.7zM569 410.1l223.6-.7v.7z"/>
</g>
<!-- layer: Wire -->
<g fill="none" stroke="#0f0" stroke-width=".38">
<path d="M300.6 194.1v9.3M351.6 194.1v9.3M402.6 194.1v9.3M300.6 227.8v7.3M351.6 227.8v7.3M402.6 227.8v7.3M117.6 352.7v9.3M351.6 347.7v9.3M613.4 347.7v9.3M117.6 386.4v7.3M351.6 381.4v7.3M613.4 381.4v7.3"/>
<path d="M66.2 416.3v9.3M118.6 416.3v9.3M170.9 416.3v9.3M223.3 416.3v9.3M359.4 417.2v9.3M411.8 417.2v9.3M464.2 417.2v9.3M576.8 417.2v9.3M629.2 417.2v9.3M681.6 417.2v9.3M734 417.2v9.3M786.4 417.2v9.3"/>
<path d="M66.2 450.1v7.3M118.6 450.1v7.3M170.9 450.1v7.3M223.3 450.1v7.3M359.4 450.9v7.3M411.8 450.9v7.3M464.2 450.9v7.3M576.8 450.9v7.3M629.2 450.9v7.3M681.6 450.9v7.3M734 450.9v7.3M786.4 450.9v7.3"/>
</g>
<!-- layer: 0 -->
<g fill="none" stroke="#00b800" stroke-width=".38">
<path d="M232.8 264.4h6.9M233.6 265.2h5.2M234.7 266h3.4M235.5 266.9h1.8M236.2 261.2v3.2M18.8 505.9h6.9M19.6 506.7h5.2M20.7 507.5h3.4M21.5 508.4h1.8M22.2 502.6v3.3M285.9 505.7h6.9M286.8 506.5h5.2"/>
<path d="M287.8 507.3h3.5M288.7 508.2h1.7M289.4 502.5v3.2M530.3 506.7h6.9M531.1 507.5h5.2M532.2 508.3h3.4M533 509.2h1.7M533.7 503.5v3.2"/>
</g>
<g font-size="8.6">
<text x="241.5" y="142.6">QGF-001</text>
<text x="39.4" y="345.6">ÁREA 1</text>
<text x="295.9" y="345.6">ÁREA 2</text>
<text x="540.3" y="345.6">ÁREA 3</text>
</g>
<text font-size="6" x="368.5" y="37.1">13,8kV</text>
<g font-size="4.4" fill="#f00">
<text x="348.4" y="67">TF-001</text>
<text x="339.1" y="73">13,8/0,38kV</text>
<text x="344.7" y="78.4">1000kVA</text>
<text x="350.9" y="83.8">Z=5%</text>
<text x="350.1" y="89.2">SECO</text>
</g>
<g font-size="4.4">
<text x="394.6" y="84">1000-5A</text>
<text x="396.3" y="88.7">10B100</text>
</g>
<g font-size="3.2">
<text x="381.2" y="101.7">CBT-GERAL</text>
<text x="381.1" y="105.4">PVC- 750V</text>
<text x="381.1" y="113.2">Rc=0,1295</text>
<text x="381.2" y="109.1">3x4x(1c#185mm²) (F)</text>
<text x="381.3" y="117.1">Xl=0,0948</text>
<text x="381.2" y="120.7">L: 10m</text>
<text x="385.2" y="142.5">Q0</text>
<text x="385.1" y="146.9">SIEMENS</text>
<text x="385" y="153.9">Ir : 1250A</text>
<text x="385.2" y="150.3">3WJ11122</text>
<text x="385" y="157.4">In : 1250A</text>
<text x="306.4" y="212.1">Q1</text>
<text x="357.3" y="212.1">Q2</text>
<text x="408.3" y="212.1">Q3</text>
<text x="306.4" y="216.5">SIEMENS</text>
<text x="306.4" y="219.9">3VA1463</text>
<text x="357.3" y="216.5">SIEMENS</text>
<text x="357.4" y="219.9">3VA1225</text>
<text x="408.3" y="216.5">SIEMENS</text>
<text x="408.3" y="219.9">3VA1463</text>
<text x="306.2" y="227">In : 630A</text>
<text x="306.2" y="223.6">Ir : 600A</text>
<text x="357.2" y="227">In : 250A</text>
<text x="357.2" y="223.6">Ir : 250A</text>
<text x="408.5" y="227">In : 630A</text>
<text x="408.5" y="223.6">Ir : 600A</text>
<text x="121.6" y="303.6">EPR- 750V</text>
<text x="121.7" y="300.3">CBT-ÁREA 1</text>
<text x="354.8" y="303.1">CBT-ÁREA 2</text>
<text x="616.4" y="306">PVC- 750V</text>
<text x="616.5" y="302.9">CBT-ÁREA 3</text>
<text x="121.6" y="311.4">Rc=0,1971</text>
<text x="121.7" y="307.4">3x(2x1c#120mm²) (F)</text>
<text x="354.7" y="306.3">PVC- 750V</text>
<text x="354.8" y="310">3x(1c#95mm²)</text>
<text x="616.6" y="309.7">3x(2x1c#120mm²) (F)</text>
<text x="121.8" y="315.4">Xl=0,0953</text>
<text x="354.7" y="314">Rc=0,2477</text>
<text x="355" y="318">Xl=0,0963</text>
<text x="616.4" y="313.8">Rc=0,1971</text>
<text x="616.7" y="317.8">Xl=0,0953</text>
<text x="121.6" y="319.2">L: 25m</text>
<text x="354.9" y="321.5">L: 35m</text>
<text x="616.6" y="321.7">L: 30m</text>
<text x="357.3" y="365.8">Q1</text>
<text x="619.1" y="365.8">Q1</text>
<text x="123.3" y="370.8">Q1</text>
<text x="357.3" y="370.1">SIEMENS</text>
<text x="619.1" y="370.1">SIEMENS</text>
<text x="123.3" y="375.1">SIEMENS</text>
<text x="357.2" y="377.2">Ir : 250A</text>
<text x="357.3" y="373.6">3VM1225</text>
<text x="619.1" y="373.6">3VM1463</text>
<text x="619.2" y="377.2">Ir : 600A</text>
<text x="123.1" y="382.2">Ir : 600A</text>
<text x="123.3" y="378.6">3VM1463</text>
<text x="357.2" y="380.7">In : 250A</text>
<text x="619.2" y="380.7">In : 630A</text>
<text x="123.1" y="385.7">In : 630A</text>
<text x="71.9" y="434.4">Q1</text>
<text x="124.2" y="434.4">Q2</text>
<text x="176.6" y="434.4">Q3</text>
<text x="229" y="434.4">Q4</text>
<text x="365.1" y="435.2">Q1</text>
<text x="417.5" y="435.2">Q2</text>
<text x="469.8" y="435.2">Q3</text>
<text x="582.5" y="435.2">Q1</text>
<text x="634.9" y="435.2">Q2</text>
<text x="687.3" y="435.2">Q3</text>
<text x="739.7" y="435.2">Q4</text>
<text x="792" y="435.2">Q5</text>
<text x="71.9" y="438.8">SIEMENS</text>
<text x="71.9" y="442.2">3VM1112</text>
<text x="124.2" y="438.8">SIEMENS</text>
<text x="124.2" y="442.2">3VM1116</text>
<text x="176.6" y="438.8">SIEMENS</text>
<text x="176.6" y="442.2">3VM1115</text>
<text x="229" y="438.8">SIEMENS</text>
<text x="229" y="442.2">3VM2225</text>
<text x="365.1" y="439.6">SIEMENS</text>
<text x="365.1" y="443">3VM1132</text>
<text x="417.5" y="439.6">SIEMENS</text>
<text x="417.5" y="443">3VM1125</text>
<text x="469.8" y="439.6">SIEMENS</text>
<text x="469.8" y="443">3VM1110</text>
<text x="582.5" y="439.6">SIEMENS</text>
<text x="582.5" y="443">3VM1116</text>
<text x="634.9" y="439.6">SIEMENS</text>
<text x="634.9" y="443">3VM1116</text>
<text x="687.3" y="439.6">SIEMENS</text>
<text x="687.3" y="443">3VM1180</text>
<text x="739.7" y="439.6">SIEMENS</text>
<text x="739.7" y="443">3VM1150</text>
<text x="792" y="439.6">SIEMENS</text>
<text x="792" y="443">3VM1180</text>
<text x="71.7" y="445.5">In : 125A</text>
<text x="124.1" y="445.6">In : 160A</text>
<text x="176.5" y="445.6">In : 50A</text>
<text x="228.8" y="445.6">In : 250A</text>
<text x="364.9" y="446.3">In : 32A</text>
<text x="417.3" y="446.4">In : 125A</text>
<text x="469.7" y="446.4">In : 100A</text>
<text x="582.4" y="446.3">In : 160A</text>
<text x="634.7" y="446.3">In : 160A</text>
<text x="687.1" y="446.3">In : 80A</text>
<text x="739.5" y="446.3">In : 50A</text>
<text x="791.9" y="446.3">In : 80A</text>
<text x="74.7" y="478.4">IF-01</text>
<text x="127.1" y="478.4">IF-02</text>
<text x="179.4" y="478.4">IF-03</text>
<text x="231.8" y="478.3">IF-04</text>
<text x="367.9" y="479.2">IF-01</text>
<text x="420.3" y="479.2">IF-02</text>
<text x="472.7" y="479.2">IF-03</text>
<text x="74.7" y="481.9">WEG</text>
<text x="74.8" y="485.3">CFW110105T4ODBZ</text>
<text x="127.1" y="481.9">WEG</text>
<text x="127.2" y="485.3">CFW110142T4SZ</text>
<text x="179.5" y="481.9">WEG</text>
<text x="179.6" y="485.3">CFW110045T4SZ</text>
<text x="231.8" y="481.9">WEG</text>
<text x="232" y="485.3">CFW110211T4SZ</text>
<text x="367.9" y="482.7">WEG</text>
<text x="420.3" y="482.7">WEG</text>
<text x="472.7" y="482.7">WEG</text>
<text x="74.7" y="489">In=105A</text>
<text x="127.2" y="489">In=142A</text>
<text x="179.5" y="489">In=45A</text>
<text x="231.9" y="489">In=211A</text>
<text x="368" y="489.8">In=24A</text>
<text x="368.1" y="486.1">CFW110024T4SZ</text>
<text x="420.4" y="489.8">In=105A</text>
<text x="420.4" y="486.1">CFW110105T4ODBZ</text>
<text x="472.8" y="489.8">In=70,5A</text>
<text x="472.8" y="486.1">CFW110070T4SZ</text>
<text x="74.7" y="492.5">75CV</text>
<text x="74.8" y="496.1">Un=380/480V</text>
<text x="127.2" y="492.5">100CV</text>
<text x="127.2" y="496.1">Un=380/480V</text>
<text x="179.5" y="492.5">30CV</text>
<text x="179.6" y="496.1">Un=380/480V</text>
<text x="231.9" y="492.4">150CV</text>
<text x="231.9" y="496.1">Un=380/480V</text>
<text x="368" y="493.3">15CV</text>
<text x="368" y="496.9">Un=380/480V</text>
<text x="420.4" y="493.3">75CV</text>
<text x="420.4" y="496.9">Un=380/480V</text>
<text x="472.8" y="493.3">50CV</text>
<text x="472.8" y="496.9">Un=380/480V</text>
<text x="68.4" y="513.2">CBT-MOTOR 1</text>
<text x="120.7" y="515.8">PVC- 750V</text>
<text x="120.8" y="512.1">CBT-MOTOR 2</text>
<text x="173.1" y="515.8">PVC- 750V</text>
<text x="173.2" y="512.1">CBT-MOTOR 3</text>
<text x="225.5" y="515.8">PVC- 750V</text>
<text x="225.6" y="512.1">CBT-MOTOR 4</text>
<text x="361.7" y="512.9">CBT-MOTOR 5</text>
<text x="414" y="512.9">CBT-MOTOR 6</text>
<text x="466.4" y="512.9">CBT-MOTOR 7</text>
<text x="579.1" y="512.9">CBT-AUXILIAR1</text>
<text x="631.5" y="512.9">CBT-AUXILIAR2</text>
<text x="683.9" y="512.9">CBT-AQUEC1</text>
<text x="736.2" y="512.9">CBT-AQUEC2</text>
<text x="788.7" y="512.9">CBT-AQUEC3</text>
<text x="68.4" y="516.9">PVC- 750V</text>
<text x="68.5" y="520.6">3x(1c#35mm²) (F)</text>
<text x="120.8" y="519.5">3x(1c#70mm²) (F)</text>
<text x="173" y="519.5">1x(3c#10mm²) (F)</text>
<text x="225.6" y="519.5">3x(1c#95mm²) (F)</text>
<text x="361.5" y="520.3">1x(3c#4mm²) (F)</text>
<text x="361.6" y="516.6">PVC- 750V</text>
<text x="414" y="516.6">PVC- 750V</text>
<text x="414.1" y="520.3">3x(1c#35mm²) (F)</text>
<text x="466.3" y="516.6">PVC- 750V</text>
<text x="466.5" y="520.3">3x(1c#25mm²) (F)</text>
<text x="579" y="516.6">PVC- 750V</text>
<text x="579.1" y="520.3">3x(1c#70mm²) (F)</text>
<text x="631.4" y="516.6">PVC- 750V</text>
<text x="631.5" y="520.3">3x(1c#50mm²) (F)</text>
<text x="683.7" y="520.3">1x(3c#16mm²) (F)</text>
<text x="683.8" y="516.6">PVC- 750V</text>
<text x="736.1" y="520.3">1x(3c#10mm²) (F)</text>
<text x="736.2" y="516.6">PVC- 750V</text>
<text x="788.4" y="520.3">1x(3c#16mm²) (F)</text>
<text x="788.6" y="516.6">PVC- 750V</text>
<text x="68.4" y="524.7">Rc=0,6353</text>
<text x="120.7" y="523.6">Rc=0,3428</text>
<text x="121" y="527.5">Xl=0,0987</text>
<text x="173.1" y="523.6">Rc=2,2221</text>
<text x="173.3" y="527.5">Xl=0,1225</text>
<text x="225.5" y="523.6">Rc=0,2477</text>
<text x="225.7" y="527.5">Xl=0,0963</text>
<text x="361.6" y="524.4">Rc=5,5518</text>
<text x="414" y="524.4">Rc=0,6353</text>
<text x="466.3" y="524.4">Rc=0,8891</text>
<text x="579" y="524.4">Rc=0,3428</text>
<text x="631.4" y="524.4">Rc=0,4992</text>
<text x="683.8" y="524.4">Rc=1,3899</text>
<text x="736.2" y="524.4">Rc=2,2221</text>
<text x="788.5" y="524.4">Rc=1,3899</text>
<text x="68.4" y="532.5">L: 5m</text>
<text x="68.6" y="528.6">Xl=0,1164</text>
<text x="120.8" y="531.4">L: 5m</text>
<text x="173.1" y="531.4">L: 5m</text>
<text x="225.5" y="531.4">L: 5m</text>
<text x="361.6" y="532.2">L: 5m</text>
<text x="361.8" y="528.3">Xl=0,1345</text>
<text x="414" y="532.2">L: 5m</text>
<text x="414.2" y="528.3">Xl=0,1164</text>
<text x="466.4" y="532.2">L: 5m</text>
<text x="466.6" y="528.3">Xl=0,1173</text>
<text x="579" y="532.2">L: 5m</text>
<text x="579.2" y="528.3">Xl=0,0987</text>
<text x="631.4" y="532.2">L: 5m</text>
<text x="631.6" y="528.3">Xl=0,1128</text>
<text x="683.8" y="532.2">L: 5m</text>
<text x="684" y="528.3">Xl=0,1207</text>
<text x="736.2" y="532.2">L: 5m</text>
<text x="736.4" y="528.3">Xl=0,1225</text>
<text x="788.6" y="532.2">L: 5m</text>
<text x="788.8" y="528.3">Xl=0,1207</text>
<text x="569.3" y="544.7">AUXILIAR</text>
<text x="621.7" y="544.7">AUXILIAR</text>
<text x="669.4" y="544.7">AQUECIMENTO</text>
<text x="721.9" y="544.8">AQUECIMENTO</text>
<text x="774.2" y="544.8">AQUECIMENTO</text>
<text x="680.6" y="548.6">1</text>
<text x="733" y="548.7">2</text>
<text x="785.4" y="548.7">3</text>
<text x="58.7" y="557.9">MOTOR 1</text>
<text x="111.1" y="557.9">MOTOR 2</text>
<text x="163.5" y="557.9">MOTOR 3</text>
<text x="215.9" y="557.9">MOTOR 4</text>
<text x="565.5" y="554.8">90kW</text>
<text x="578.6" y="554.6">148,81A</text>
<text x="617.8" y="554.7">75kW</text>
<text x="631" y="554.6">124,01A</text>
<text x="670.2" y="554.7">35kW</text>
<text x="683.4" y="554.6">148,81A</text>
<text x="722.7" y="554.8">25kW</text>
<text x="735.7" y="554.4">148,81A</text>
<text x="775" y="554.8">35kW</text>
<text x="788.1" y="554.4">148,81A</text>
<text x="62.1" y="561.6">75CV</text>
<text x="113.3" y="561.6">100CV</text>
<text x="166.9" y="561.6">30CV</text>
<text x="218.2" y="561.6">150CV</text>
<text x="351.9" y="558.7">MOTOR 5</text>
<text x="355.1" y="562.5">15CV</text>
<text x="404.4" y="558.7">MOTOR 6</text>
<text x="407.4" y="562.5">75CV</text>
<text x="456.7" y="558.7">MOTOR 7</text>
<text x="460.1" y="562.5">50CV</text>
<text x="570.5" y="561.7">F.P=0,92</text>
<text x="623" y="561.7">F.P=0,92</text>
<text x="677" y="561.7">F.P=1</text>
<text x="729.4" y="561.7">F.P=1</text>
<text x="781.8" y="561.7">F.P=1</text>
<text x="59.5" y="565.3">F.P=0.83</text>
<text x="112" y="565.3">F.P=0.82</text>
<text x="164.3" y="565.3">F.P=0.81</text>
<text x="216.7" y="565.3">F.P=0.84</text>
<text x="352.8" y="566.1">F.P=0.80</text>
<text x="405.2" y="566.1">F.P=0.83</text>
<text x="457.6" y="566.1">F.P=0.81</text>
</g>
</svg>
